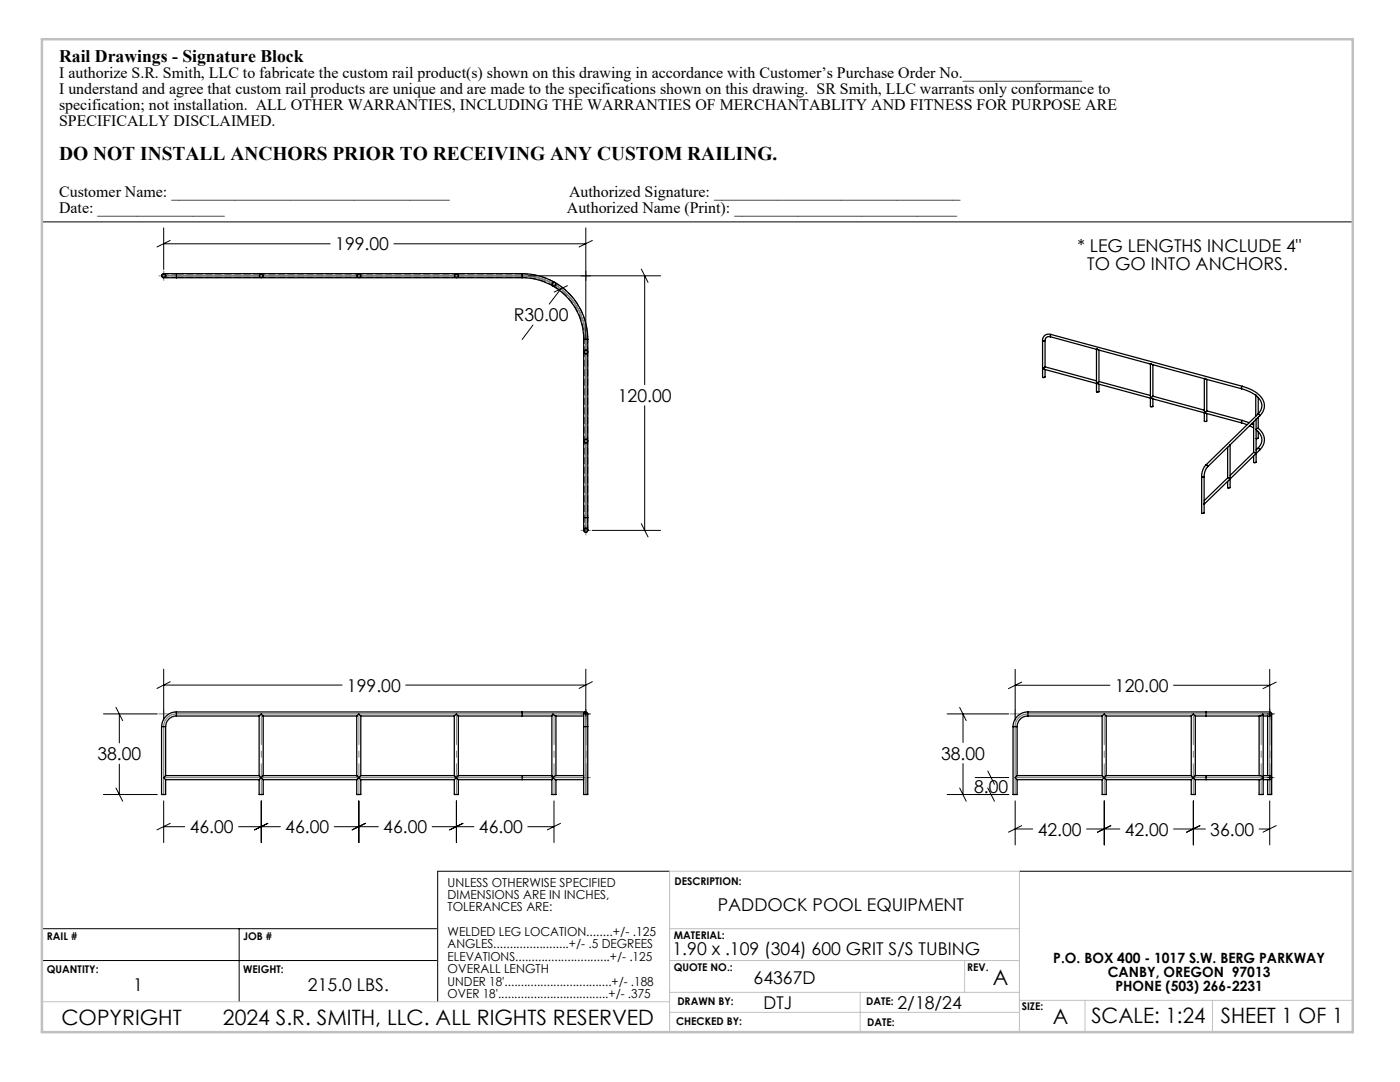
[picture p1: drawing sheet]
<svg xmlns="http://www.w3.org/2000/svg" width="279mm" height="216mm" viewBox="0 0 279 216" stroke-linecap="round" stroke-linejoin="round" font-family="sans-serif">
<g fill="none" stroke="#000" stroke-width=".2">
<path d="M8.4 44.3h261.6M32.7 45.5v8.3M32.7 48.6h33.2M34 48l-2.7 1.3M78.6 48.6h38.3M105.5 55h26.3M111.9 57.6l-2.3 3.1M113.2 57l-2.6 1.3M116.9 45.5v23.5M118.2 48l-2.6 1.3M128 53.7l1.3 2.6M128.7 55v21.8"/>
<path d="M106.4 64.9l-2.2 2.8M128.7 81v24.8M118.2 105.8h13.6M128 104.5l1.3 2.6M32.7 133.5v10.2M32.7 136.7h35.6M34 136l-2.7 1.4M81 136.7h35.9M116.9 133.5v10.2M118.2 136l-2.6 1.4M202.6 133.6v10.1M202.6 136.7h18.9"/>
<path d="M203.9 136.1l-2.6 1.3M234.2 136.7h19.2M253.4 133.6v10.1M254.7 136.1l-2.6 1.3M20.6 142.5h10.8M20.6 158.5h10.8M23.1 141.1l1.4 2.7M23.1 157.2l1.4 2.7M23.8 142.5v5.7M23.8 152.5v6M32.7 159.8v8.3M52.1 159.8v8.3"/>
<path d="M71.6 159.8v8.3M91.1 159.8v8.3M110.6 159.8v8.3M116.9 142.5h.1M189 142.5h12.3M189 158.5h12.3M191.5 141.1l1.3 2.7M191.5 157.2l1.3 2.7M192.2 142.5v5.7M192.2 152.4v6.1M194.6 155.2h6.7M197.1 153.8l1.4 2.7"/>
<path d="M197.1 157.2l1.4 2.7M197.8 155.2h.1M197.8 158.5h.1M202.6 159.8v8.8M220.4 159.8v8.8M238.2 159.8v8.8M253.3 142.5h.1M253.3 155.2h.1M253.4 159.8v8.8M253.4 155.1v.1M32.7 165h4.2M34 164.3l-2.7 1.3"/>
<path d="M47.6 165h8.4M53.4 164.3l-2.6 1.3M66.7 165h8.8M72.9 164.3l-2.6 1.3M86.3 165h8.3M92.4 164.3l-2.7 1.3M105.3 165h5.3M111.9 164.3l-2.7 1.3M133.6 173.8h-46.3v26.1M202.6 165.4h3.5M203.4 173.8h66.6M203.9 164.7l-2.6 1.4"/>
<path d="M216.9 165.4h6.6M221.7 164.7l-2.7 1.4M234.2 165.4h6.4M239.5 164.7l-2.7 1.4M251.3 165.4h2.1M254.7 164.7l-2.6 1.4M8.4 185.3h78.7M8.4 191.7h78.7M47.7 185.3v14.6"/>
</g>
<path d="M8.4 199.9h125.2M133.6 185.3h69.8M133.6 198h69.8M133.6 191.7h69.8M171.7 198v8M192.5 191.7v6.3M203.4 199.6h66.6M216.5 199.6v6.4M242 199.6v6.4M133.6 206v-32.2h69.8v32.2M133.6 202h69.8" fill="none" stroke="#c0c0c0" stroke-width=".2"/>
<path d="M8.4 7.8h261.6v198.2h-261.6z" fill="none" stroke="#c0c0c0" stroke-width=".5"/>
<g fill="none" stroke="#808080" stroke-width=".2">
<path d="M31.6 55h2.1M32.7 54v2M115.9 55h2M116.9 54v2M115.9 105.8h2M116.9 104.8v2M31.6 142.5h2.1M32.7 141.5v2M115.9 142.5h2M115.9 155.2h2M116.9 141.5v2M116.9 154.2v2"/>
<path d="M201.6 142.5h2M202.6 141.5v2M252.4 142.5h2M252.4 155.2h2M253.4 141.5v2M253.4 154.2v2"/>
</g>
<g fill="none" stroke="#808080" stroke-width=".25">
<path d="M32.7 55h2.5M32.7 55h.1M32.7 55h71.5a12.7 12.7 0 0 1 12.7 12.7v38.1M116.9 103.3v2.5M116.9 105.8h.1M32.7 155.2h84.2M116.9 142.5h-81.7a2.52 2.52 0 0 0-2.5 2.5v13.5M116.9 142.5v16M116.9 142.5h.1M116.9 155.2h.1M202.6 155.2h50.8M253.4 142.5h-48.3a2.52 2.52 0 0 0-2.5 2.5v13.5"/>
<path d="M253.4 142.5v16M253.4 142.5h.1M253.4 155.2h.1"/>
</g>
<path d="M52.2 142.5v16M71.6 142.5v16M91.1 142.5v16M110.6 142.5v16M116.9 142.5v16M220.4 142.5v16M238.2 142.5v16M251.7 142.5v16M253.4 142.5v16" fill="none" stroke="#808080" stroke-width=".2" stroke-dasharray="15.2 1.3 1.3 1.3" stroke-dashoffset="9.1"/>
<path d="M52.2 55h.1M71.6 55h.1M91.1 55h.1M110.6 56.7h.1M116.9 70.2h.1M116.9 88h.1" fill="none" stroke="#808080" stroke-width=".2" stroke-dasharray="15.2 1.3 1.3 1.3"/>
<path d="M116.8 142.5h-.3M116.9 142.4v-.4M116.9 142.5v.4M117 142.5h.4M253.3 142.5h-.3M253.3 155.2h-.3M253.4 142.4v-.4M253.4 142.5v.4M253.4 155.1v-.4M253.4 155.2v.4M253.5 142.5h.3M253.5 155.2h.3" fill="none" stroke="#000" stroke-width=".2" stroke-dasharray="15.2 1.3 1.3 1.3"/>
<g fill="none" stroke="#000" stroke-width=".25">
<path d="M35.2 54.6h-2.4a.44 .44 0 0 0-.5 .5 .44 .44 0 0 0 .6 .3h2.3M35.2 54.6v.8M35.2 54.6h69M35.2 55.4h69M104.2 55.4a12.3 12.3 0 0 1 12.3 12.3M104.2 54.6a13.1 13.1 0 0 1 13.1 13.1M104.2 54.6v.8M116.5 67.7h.8M116.5 67.7v35.6M117.3 67.7v35.6M208.1 67.9v7.4l.2 .1 .3-.2v-1.5M208.1 67.9l.1 .2 .4-.2"/>
<path d="M208.6 73.2l-.2 .1a.18 .18 0 0 0-.2 .2 .18 .18 0 0 0 .2 .2l10.4 2.8M208.6 73.2l10.2 2.8M208.6 67.9v5.3M209.7 67.2h-.7l-.4 .4v.3M209.7 67.2l9.1 2.5M209.8 66.7h-.7l-.5 .2-.5 .5v.5M209.8 66.7l-.2 .3 .1 .2M209.8 66.7l38.1 10.4M218.8 69.7l.2-.1 .2 .2 10.4 2.8M218.8 69.7v6.5l.2 .2M218.8 76.5l.1 1.7h.4v-1.5M219 76.4l.2 .2 10.4 2.8"/>
<path d="M219 76.4l-.2 .1M219.3 76.1l-.3 .3M219.3 76.1l10.3 2.8M219.3 69.9v6.2M229.6 72.6h.1l.2 .1 10.4 2.9M229.6 72.6v6.6l.1 .2M229.6 79.4v1.7l.1 .1 .4-.1v-1.5M229.7 79.4l.2 .2 10.4 2.8M229.7 79.4h-.1M230.1 79.1l-.4 .3M230.1 79.1l10.2 2.7M230.1 72.8v6.3"/>
<path d="M240.3 75.6l.2-.1 .2 .2 7.1 1.9M240.3 75.6v6.5l.2 .2M240.8 75.7v6.3M247.8 77.6l1.7 .6 1.1 .7M247.9 77.1l1.7 .6 1 .5 .9 .8 .5 .7 .3 .8v.9l-.3 .8-.6 .8M247.9 77.1l-.1 .2v.3M250.6 78.9l.2 .1M250.6 78.9v4.1M250.8 79.1l.7 .8 .3 1-.1 .8-.7 1M251.1 79.3v3.3M239.8 95.1v7.3h.1l.4-.1v-1.7M239.8 95.1l.2 .1 .3-.1"/>
<path d="M240.3 95.1v5.5M240.3 82.4v1.6l.2 .1 .3-.1v-1.5M240.5 82.3l.2 .2 7.1 1.9M240.5 82.3l-.2 .1M240.6 92.8l-.5 .9-.3 1.4M240.6 92.8h.3l.1 .4M240.8 82l-.3 .3M240.8 82l7.1 1.9M241 93.2l-.5 .7-.2 1.2M245 95.4l.5 .1M245 95.4l-4.7 4.5M245 89.3v6.1"/>
<path d="M245.5 95.5l-5.2 5.1M245.5 95.5v.1M245.5 88.8l-4.5 4.4M245.5 88.8v6.7M245.5 95.6v1.7l-.2 .1-.3-.1v-1.2M247.8 84.4l1.1 .3M247.9 83.9l1.4 .4M247.9 83.9l-.1 .2v.3M249.4 84.9l.8 .5M249.8 84.6l.4 .2M250.2 90.3l.4 .2M250.2 90.3l-4.7 4.6"/>
<path d="M250.2 84.2v6.1M250.6 90.5l-5.1 5.1M250.6 90.5h.1M250.7 85.7l.8 .9 .3 1.1-.2 1-.6 .8M250.7 83.7l-5.2 5.1M250.7 83.7l-.1 6.8M250.7 90.5v1.8h-.1h-.4v-1.3M251 82.7h.3l.1 .3M251 89.5h.3l.1 .4M251 82.7l-10.4 10.1M251 89.5l-.3 .3M251.1 85.5l.9 1 .3 1.1-.2 1.2-.7 1.1"/>
<path d="M251.1 85.5l-.4 .1M251.1 86.1v1.4h-.4M251.1 83.3v2.2M251.4 83l-.7 .7M251.4 89.9l-.7 .6M116.5 103.3v2.4a.45 .45 0 0 0 .5 .5 .45 .45 0 0 0 .3-.7v-2.2M116.5 103.3h.8M32.2 145v13.5h.9v-2.9M32.2 145h.9M33.1 154.8a.39 .39 0 0 0-.4 .4 .39 .39 0 0 0 .4 .4M33.1 154.8h18.6M33.1 155.6h18.6"/>
<path d="M33.1 145v9.8M35.2 142.9a2.17 2.17 0 0 0-2.1 2.1M35.2 142.1a2.95 2.95 0 0 0-3 2.9M35.2 142.1v.8M35.2 142.1h69M35.2 142.9h16.5M51.7 142.9l.1-.1a.31 .31 0 0 1 .3-.3 .31 .31 0 0 1 .3 .3l.1 .1M51.7 154.8l.4 .4M51.7 155.6v2.9h.8v-2.9M51.7 142.9v11.9M52.1 155.2l.4 .4M52.1 155.2l-.4 .4"/>
<path d="M52.5 154.8l-.4 .4M52.5 154.8h18.7M52.5 155.6h18.7M52.5 142.9h18.7M52.5 142.9v11.9M71.2 155.6v2.9h.8v-2.9M71.2 154.8l.4 .4M71.2 142.9l.1-.1a.31 .31 0 0 1 .3-.3 .31 .31 0 0 1 .3 .3l.1 .1M71.2 142.9v11.9M71.6 155.2l.4 .4M71.6 155.2l-.4 .4M72 154.8l-.4 .4"/>
<path d="M72 142.9v11.9M72 154.8h18.7M72 155.6h18.7M72 142.9h18.7M90.7 155.6v2.9h.8v-2.9M90.7 154.8l.4 .4M90.7 142.9l.1-.1a.31 .31 0 0 1 .3-.3 .31 .31 0 0 1 .3 .3l.1 .1M90.7 142.9v11.9M91.1 155.2l.4 .4M91.1 155.2l-.4 .4M91.5 154.8l-.4 .4M91.5 142.9v11.9"/>
<path d="M91.5 154.8h12.7M91.5 155.6h12.7M91.5 142.9h12.7M104.2 142.1h12.7M104.2 142.9h5.9M104.2 154.8h5.9M104.2 155.6h5.9M104.2 142.1v.8M104.2 154.8v.8M110.3 155.2l.5 .4h5.7M110.3 155.2l-.2 .3v3h.8v-2.9M110.9 142.9v11.9"/>
<path d="M116.5 145v-2.4a.45 .45 0 0 1 .5-.5 .45 .45 0 0 1 .3 .7v2.2M116.5 154.8h-3.6a4.1 4.1 0 0 0-2.3 .1l-.3 .3M116.5 142.9h-5.7l-.5-.4-.1 .2-.1 12.1 .2 .4M116.5 145v13.5h.8v-13.5M116.5 145h.8M202.2 145v13.5h.8v-2.9M202.2 145h.8M203 154.8a.37 .37 0 0 0-.3 .3 .37 .37 0 0 0 .2 .4l.1 .1M203 154.8h17M203 155.6h17M203 145v9.8M205.1 142.9a2.17 2.17 0 0 0-2.1 2.1"/>
<path d="M205.1 142.1a2.95 2.95 0 0 0-2.9 2.9M205.1 142.1v.8M205.1 142.1h35.6M205.1 142.9h14.9M220 142.9v-.1a.32 .32 0 0 1 .3-.3 .32 .32 0 0 1 .4 .3l.1 .1M220 154.8l.4 .4M220 155.6v2.9h.8v-2.9M220 142.9v11.9M220.4 155.2l.4 .4M220.4 155.2l-.4 .4M220.8 154.8l-.4 .4M220.8 154.8h16.9"/>
<path d="M220.8 155.6h16.9M220.8 142.9h16.9M220.8 142.9v11.9M237.7 155.6v2.9h.8v-2.9M237.7 154.8l.5 .4M237.7 142.9l.1-.1a.32 .32 0 0 1 .3-.3 .32 .32 0 0 1 .3 .3l.1 .1M237.7 142.9v11.9M238.2 155.2l-.5 .4M238.2 155.2l.3 .4M238.5 154.8l-.3 .4M238.5 154.8h2.2M238.5 155.6h2.2"/>
<path d="M238.5 142.9h2.2M238.5 142.9v11.9M240.7 142.1h12.5a.45 .45 0 0 1 .6 .5 .45 .45 0 0 1-.7 .3h-1M240.7 142.9h10a1.09 1.09 0 0 0 1.3-.4v12.7M240.7 154.8h9.3a2.93 2.93 0 0 1 1.9 .2l.1 .2M240.7 142.1v.8M240.7 154.8v.8M251.3 142.9v11.9M252 155.2a1.09 1.09 0 0 1-1.3 .4h-10M252 155.2l.1 3.3h-.8v-2.9M252.1 154.8h1.2a.44 .44 0 0 1 .5 .5 .44 .44 0 0 1-.7 .3h-1M253 142.9v11.9"/>
<path d="M253.8 142.5v16h-.8v-2.9"/>
</g>
<g fill="none" stroke="#000" stroke-width=".2" stroke-dasharray="1.3 .6" stroke-dashoffset=".6">
<path d="M32.7 55.4a.4 .4 0 0 0 .4-.4 .4 .4 0 0 0-.4-.4M32.7 54.6l.2 .1 .2 .3-.1 .3-.3 .1M32.7 55.4l.2-.1 .2-.3-.1-.3-.3-.1M32.7 54.6a.36 .36 0 0 1 .3 .4 .36 .36 0 0 1-.3 .4M32.7 54.6l.3 .4-.1 .2-.2 .2M32.7 55.4l.3-.4-.1-.2-.2-.2M32.7 55.4a.36 .36 0 0 0 .3-.4 .36 .36 0 0 0-.3-.4M52.2 54.6l-.3 .1-.1 .3 .1 .3 .3 .1M52.2 55.4l.2-.1 .2-.3-.2-.3-.2-.1M52.3 55.4h19.1M71.4 54.6h-19.1M71.6 54.6l-.2 .1-.2 .3 .1 .3 .3 .1"/>
<path d="M71.6 55.4l.3-.1 .1-.3-.1-.3-.3-.1M71.8 55.4h19.1M90.9 54.6h-19.1M91.1 54.6l-.3 .1-.1 .3 .1 .3 .3 .1M91.1 55.4l.3-.1 .1-.3-.1-.3-.3-.1M110.4 57.1a.4 .4 0 0 0 .5-.2 .4 .4 0 0 0-.1-.5M110.8 56.4a.4 .4 0 0 0-.6 .1 .4 .4 0 0 0 .2 .6M116.5 70.2l.1 .3 .3 .1 .3-.1 .1-.3M117.3 67.7a13.1 13.1 0 0 0-6.4-11.2M117.3 70.2l-.1-.2-.3-.2-.3 .2-.1 .2M116.5 88l.1 .3 .3 .1 .3-.1 .1-.3M117.3 88l-.1-.2-.3-.2-.3 .1-.1 .3"/>
<path d="M116.5 105.8a.4 .4 0 0 1 .4-.4 .4 .4 0 0 1 .4 .4M116.5 105.8l.1-.3 .3-.1 .3 .1 .1 .3M116.6 105.8a.36 .36 0 0 1 .3-.4 .36 .36 0 0 1 .4 .4M116.6 105.8l.3-.4 .3 .1 .1 .3M117.3 105.8l-.4-.4-.2 .1-.1 .3M117.3 105.8a.36 .36 0 0 0-.4-.4 .36 .36 0 0 0-.3 .4M117.3 105.8l-.1-.3-.3-.1-.3 .1-.1 .3"/>
</g>
<g fill="none" stroke="#000" stroke-width=".2" stroke-dasharray="1.3 .6">
<path d="M32.7 55.4h.1M32.7 54.6h.1M52 54.6h.1M52.1 55.4h-.1M52.1 55.4h.1M52.2 54.6h.1M52.2 54.6h-.1M52.3 55.4h-.1M71.4 54.6h.2M71.6 55.4h-.2M71.6 55.4h.1M71.7 54.6h.1"/>
<path d="M71.7 54.6h-.1M71.8 55.4h-.1M90.9 54.6h.1M91 55.4h-.1M91 55.4h.2M91.2 54.6h.1M91.2 54.6h-.2M91.3 55.4h-.1M110.3 57l-.1-.1M110.3 57h.1M110.6 57.1l-.2-.1M110.6 57.1a12.3 12.3 0 0 1 6 10.6"/>
<path d="M110.6 56.3l.1 .1M110.8 56.4l.1 .1M110.8 56.4h-.1M116.6 70.2v-.1M116.6 70.4v-.1M116.6 70.2v.1M117.3 70.1v.1M117.3 70.3v.1M117.3 70.3v-.1M116.6 88v-.2M116.6 88.2v-.1M116.6 88v.1"/>
<path d="M117.3 87.8v.2M117.3 88.1v.1M117.3 88.1v-.1M116.6 105.8h.1M117.3 105.8h.1"/>
</g>
<g fill="none" stroke="#000" stroke-width=".2" stroke-dasharray="1.3 .6" stroke-dashoffset=".5">
<path d="M32.7 55.4a.36 .36 0 0 0 .3-.6 .36 .36 0 0 0-.6 0 .36 .36 0 0 0 .2 .6h.1M33 55a.36 .36 0 0 0-.5-.3 .36 .36 0 0 0 0 .6 .36 .36 0 0 0 .5-.3M52.1 54.6a.36 .36 0 0 0-.3 .4 .36 .36 0 0 0 .3 .4M52.2 54.6a.36 .36 0 0 0-.4 .6 .36 .36 0 0 0 .6 0 .36 .36 0 0 0-.2-.6M52.2 55.4a.36 .36 0 0 0 .3-.4 .36 .36 0 0 0-.3-.4M71.6 54.6a.36 .36 0 0 0-.3 .4 .36 .36 0 0 0 .3 .4M71.6 54.6a.36 .36 0 0 0-.3 .6 .36 .36 0 0 0 .6 0 .36 .36 0 0 0-.2-.6h-.1M71.7 55.4a.36 .36 0 0 0 .3-.4 .36 .36 0 0 0-.3-.4M91 54.6a.36 .36 0 0 0-.3 .4 .36 .36 0 0 0 .3 .4M91.1 54.6a.36 .36 0 0 0-.3 .6 .36 .36 0 0 0 .6 0 .36 .36 0 0 0-.3-.6M91.2 55.4a.36 .36 0 0 0 .3-.4 .36 .36 0 0 0-.3-.4M110.4 56.4l-.2 .3 .2 .3a.36 .36 0 0 0 .5-.3 .36 .36 0 0 0-.5-.3"/>
<path d="M110.4 57a.36 .36 0 0 0 .5-.1 .36 .36 0 0 0-.1-.5M110.7 56.4a.36 .36 0 0 0-.4 .1 .36 .36 0 0 0 0 .5M116.6 70.3a.36 .36 0 0 0 .3 .3 .36 .36 0 0 0 .4-.3M116.6 70.4v17.4M117 69.9h-.1a.36 .36 0 0 0-.3 .5 .36 .36 0 0 0 .6 0 .36 .36 0 0 0-.2-.5M117.3 70.2a.36 .36 0 0 0-.4-.3 .36 .36 0 0 0-.3 .3M116.6 88.1a.36 .36 0 0 0 .3 .3 .36 .36 0 0 0 .4-.3M117 87.7h-.1a.36 .36 0 0 0-.3 .5 .36 .36 0 0 0 .6 0 .36 .36 0 0 0-.2-.5M117.3 88a.36 .36 0 0 0-.4-.3 .36 .36 0 0 0-.3 .3M117.3 87.8v-17.4M116.9 105.4a.36 .36 0 0 1 .3 .6 .36 .36 0 0 1-.6 0 .36 .36 0 0 1 .3-.6"/>
</g>
<g fill="none" stroke="#000" stroke-width=".2" stroke-dasharray="1.3 .6" stroke-dashoffset=".4">
<path d="M35.2 55.4v-.8M52 54.6v.1a.4 .4 0 0 0 0 .7M52.3 55.4a.4 .4 0 0 0 0-.8M71.4 54.6v.1a.4 .4 0 0 0 0 .7M71.8 55.4a.4 .4 0 0 0 0-.8M90.9 54.6v.1a.4 .4 0 0 0 0 .7M91.3 55.4a.4 .4 0 0 0 0-.8M104.2 55.4a12.3 12.3 0 0 1 6 1.5M104.2 55.4v-.8M110.6 57.1a.4 .4 0 0 0 .3-.6M110.6 56.3a.4 .4 0 0 0-.4 .6M116.5 67.7h.8"/>
<path d="M116.6 70.4a.4 .4 0 0 0 .7 0M116.6 67.7v2.4M117.3 70.1v-.1a.4 .4 0 0 0-.7 .1M117.3 70.1v-2.4M116.6 88.2a.4 .4 0 0 0 .7 0M117.3 87.8a.4 .4 0 0 0-.7 0M116.5 103.3h.8"/>
</g>
<path d="M35.2 55v.4v-.8v.4M104.2 55.4v-.8v.8M117.3 67.7h-.7h.7M116.6 88.2v15.1M116.9 103.3h-.3h.7h-.4M117.3 103.3v-15.1" fill="none" stroke="#000" stroke-width=".2" stroke-dasharray="1.3 .6" stroke-dashoffset=".7"/>
<path d="M32.9 54.6v.1a.4 .4 0 0 1 0 .7 .4 .4 0 0 0 0-.8M116.9 105.4l.4 .2a.4 .4 0 0 0-.7 0l.3-.2" fill="none" stroke="#000" stroke-width=".2" stroke-dasharray="1.3 .6" stroke-dashoffset=".9"/>
<path d="M32.7 55.4a.4 .4 0 0 0 .3-.6 .4 .4 0 0 0-.7 0 .4 .4 0 0 0 .3 .6h.1M32.7 55.4h2.5M35.2 54.6h-2.5M116.5 105.8a.4 .4 0 0 1 .6-.4 .4 .4 0 0 1 0 .7 .4 .4 0 0 1-.6-.2v-.1M116.6 103.3v2.5M117.3 105.8v-2.5" fill="none" stroke="#000" stroke-width=".2" stroke-dasharray="1.3 .6" stroke-dashoffset=".3"/>
<path d="M35.2 55.4h16.8M52 54.6h-16.8M91.3 55.4h12.9M104.2 54.6h-12.9" fill="none" stroke="#000" stroke-width=".2" stroke-dasharray="1.3 .6" stroke-dashoffset="-.1"/>
<path d="M110.6 56.3a13.1 13.1 0 0 0-6.4-1.7" fill="none" stroke="#000" stroke-width=".2" stroke-dasharray="1.3 .6" stroke-dashoffset=".2"/>
<g font-size="4.2">
<text x="198.2" y="196.5">A</text>
<text x="12.2" y="204.6">COPYRIGHT</text>
<text x="44.5" y="204.6">2024 S.R. SMITH, LLC. ALL RIGHTS RESERVED</text>
<text x="210.1" y="204.3">A</text>
<text x="217.8" y="204.1">SCALE: 1:24</text>
<text x="243.6" y="204.1">SHEET 1 OF 1</text>
</g>
<text font-size="3.9" x="11.8" y="32">DO NOT INSTALL ANCHORS PRIOR TO RECEIVING ANY CUSTOM RAILING.</text>
<g font-size="3.5">
<text x="11.8" y="12.3">Rail Drawings - Signature Block</text>
<text x="66.9" y="49.9">199.00</text>
<text x="215" y="50.3">* LEG LENGTHS INCLUDE 4&quot;</text>
<text x="217" y="53.8">TO GO INTO ANCHORS.</text>
<text x="102.5" y="64.1">R30.00</text>
<text x="123.3" y="80.2">120.00</text>
<text x="69.2" y="138">199.00</text>
<text x="222.5" y="138.1">120.00</text>
<text x="19.4" y="151.7">38.00</text>
<text x="187.8" y="151.6">38.00</text>
<text x="194.4" y="158.2">8.00</text>
<text x="37.9" y="166.3">46.00</text>
<text x="56.9" y="166.3">46.00</text>
<text x="76.5" y="166.3">46.00</text>
<text x="95.6" y="166.3">46.00</text>
<text x="207.1" y="166.7">42.00</text>
<text x="224.5" y="166.7">42.00</text>
<text x="241.5" y="166.7">36.00</text>
<text x="143.2" y="181.7">PADDOCK POOL EQUIPMENT</text>
<text x="134.2" y="190.5">1.90 x .109 (304) 600 GRIT S/S TUBING</text>
<text x="26.6" y="197.6">1</text>
<text x="61.5" y="197.6">215.0 LBS.</text>
<text x="150.4" y="196.3">64367D</text>
<text x="152.4" y="201.3">DTJ</text>
<text x="179.1" y="201.3">2/18/24</text>
</g>
<g font-size="3.2">
<text x="11.8" y="15.6">I authorize S.R. Smith, LLC to fabricate the custom rail product(s) shown on this drawing in accordance with Customer’s Purchase Order No._______________</text>
<text x="11.8" y="18.8">I understand and agree that custom rail products are unique and are made to the specifications shown on this drawing. SR Smith, LLC warrants only conformance to</text>
<text x="11.8" y="21.9">specification; not installation. ALL OTHER WARRANTIES, INCLUDING THE WARRANTIES OF MERCHANTABLITY AND FITNESS FOR PURPOSE ARE</text>
<text x="11.8" y="25.1">SPECIFICALLY DISCLAIMED.</text>
<text x="11.8" y="39.2">Customer Name: ___________________________________</text>
<text x="113.6" y="39.2">Authorized Signature: _______________________________</text>
<text x="11.8" y="42.4">Date: ________________</text>
<text x="113.1" y="42.4">Authorized Name (Print): ____________________________</text>
</g>
<g font-size="2.8">
<text x="210.2" y="192.2">P.O. BOX 400 - 1017 S.W. BERG PARKWAY</text>
<text x="221.1" y="195">CANBY, OREGON 97013</text>
<text x="222.6" y="197.8">PHONE (503) 266-2231</text>
</g>
<g font-size="2.5">
<text x="89.3" y="176.9">UNLESS OTHERWISE SPECIFIED</text>
<text x="89.3" y="179.4">DIMENSIONS ARE IN INCHES,</text>
<text x="89.3" y="181.8">TOLERANCES ARE:</text>
<text x="89.3" y="186.8">WELDED LEG LOCATION........+/- .125</text>
<text x="89.3" y="189.2">ANGLES.......................+/- .5 DEGREES</text>
<text x="89.3" y="191.7">ELEVATIONS.............................+/- .125</text>
<text x="89.3" y="194.2">OVERALL LENGTH</text>
<text x="89.3" y="196.7">UNDER 18'.................................+/- .188</text>
<text x="89.3" y="199.1">OVER 18'..................................+/- .375</text>
</g>
<g font-size="2.1">
<text x="134.6" y="176.6">DESCRIPTION:</text>
<text x="9.4" y="187.6">RAIL #</text>
<text x="48.5" y="187.6">JOB #</text>
<text x="134.5" y="187.3">MATERIAL:</text>
<text x="9.4" y="194.1">QUANTITY:</text>
<text x="48.5" y="194.1">WEIGHT:</text>
<text x="134.5" y="193.8">QUOTE NO.:</text>
<text x="193" y="193.7">REV.</text>
<text x="135.2" y="200.6">DRAWN BY:</text>
<text x="172.9" y="200.5">DATE:</text>
<text x="203.9" y="201.5">SIZE:</text>
<text x="134.9" y="204.6">CHECKED BY:</text>
<text x="173.1" y="204.7">DATE:</text>
</g>
</svg>
